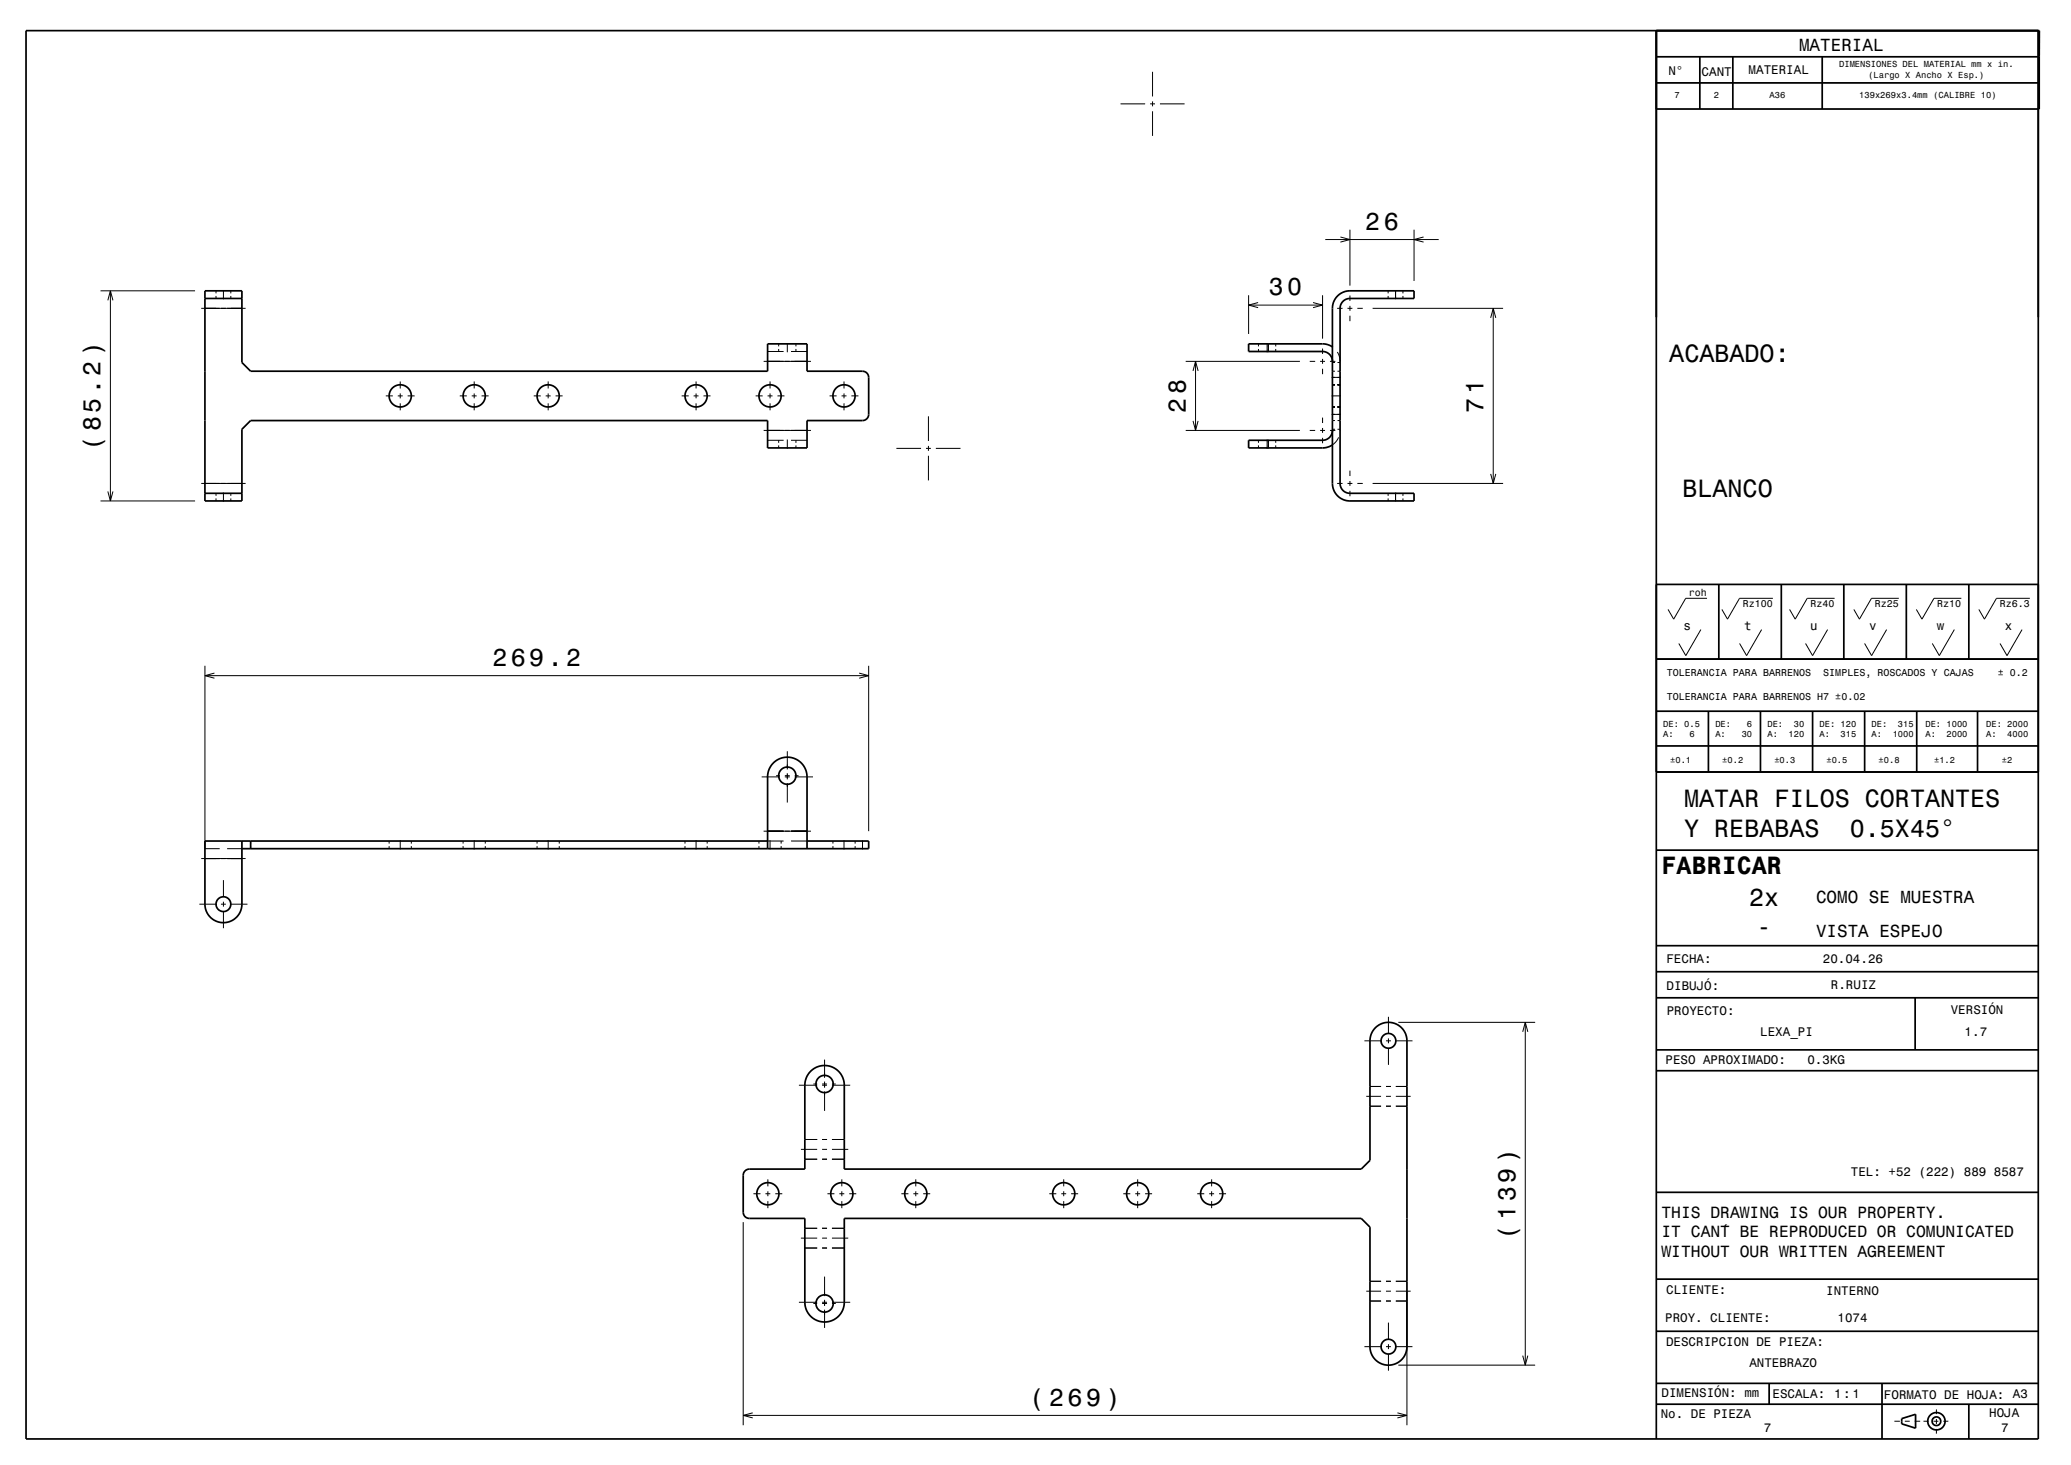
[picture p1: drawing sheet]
<svg xmlns="http://www.w3.org/2000/svg" width="420mm" height="297mm" viewBox="0 0 420 297" stroke-linecap="round" stroke-linejoin="round" font-family="sans-serif">
<g fill="none" stroke="#000" stroke-width=".2">
<path d="M233.7 14.6v5M227.2 21.1h5M233.2 21.1h1M233.7 20.6v1M233.7 22.6v5M235.2 21.1h5M20.4 59h19.2M22.4 59v42.6M43.8 59v.5M43.8 60v.5M45.3 58.8v1.9M46.8 59v.5"/>
<path d="M46.8 60v.5M253.2 59.9v7.8M268.2 59.9v8.8M268.8 48.6h23M271.8 48l2 .6-2 .5M273.8 46.6v11.3M273.8 59.9v1.1M281.5 59v.5M281.5 60v.5M283 58.8v1.9M284.5 59v.5M284.5 60v.5"/>
<path d="M286.8 46.6v10.4M288.7 48l-1.9 .6 1.9 .5M21.9 60.9l.5-1.9 .5 1.9M40.8 62.5h9M81.2 77.3v1.5M81.2 79.8v1M96.2 77.3v1.5M96.2 79.8v1M111.2 77.3v1.5M111.2 79.8v1M141.2 77.3v1.5M141.2 79.8v1"/>
<path d="M154.9 73.3h9.6M155.7 71.3h3.2M156.2 77.3v1.5M156.2 79.8v1M157.9 69.7v.5M157.9 70.7v.6M159.7 69.6v1.8M160.4 71.3h3.3M161.4 69.7v.5M161.4 70.7v.6M171.2 77.3v1.5M171.2 79.8v1"/>
<path d="M240.5 73.3h23.1M241.9 75.2l.6-1.9 .5 1.9M242.5 73.3v14M253.2 61.9h15M255.2 61.3l-2 .6 2 .5M255.2 69.7v.5M255.2 70.7v.6M257 69.6v1.8M257.2 69.6v1.8M258.7 69.7v.5M258.7 70.7v.6M265.6 73.3h1.1"/>
<path d="M266.3 61.3l1.9 .6-1.9 .5M267.7 73.3h1M268.2 70.7v1.1M268.2 72.8v1M268.2 74.8v1.1M269.7 73.3h1.1M270.1 76.5h1.8M270.2 73.5h.5M270.2 75.3h.5M270.2 70.3l.1 .1M270.2 78h.5M271.2 62.5h1.1"/>
<path d="M271.2 71.4l.4 .9 .2 1M271.3 73.5h.5M271.3 75.3h.5M271.3 78h.5M273.3 62.5h1M273.8 62v1M273.8 64v1.1M275.3 62.5h1.1M278.4 62.5h26.4M302.3 64.4l.5-1.9 .6 1.9M302.8 62.5v35.5M21.9 99.6l.5 2 .5-2"/>
<path d="M40.8 98h9M45.3 99.9v1.8M78.2 80.3h1.5M80.7 80.3h1M81.2 81.8v1.4M82.7 80.3h1.4M93.2 80.3h1.5M95.7 80.3h1M96.2 81.8v1.4M97.7 80.3h1.4M108.2 80.3h1.5M110.7 80.3h1"/>
<path d="M111.2 81.8v1.4M112.7 80.3h1.4M138.2 80.3h1.5M140.7 80.3h1M141.2 81.8v1.4M142.7 80.3h1.4M153.2 80.3h1.5M154.9 87.3h9.6M155.7 89.3h3.2M155.7 80.3h1M156.2 81.8v1.4M157.7 80.3h1.4"/>
<path d="M157.9 89.3v.5M157.9 90.3v.5M159.7 89.1v1.9M160.4 89.3h3.3M161.4 89.3v.5M161.4 90.3v.5M168.2 80.3h1.5M170.7 80.3h1M171.2 81.8v1.4M172.7 80.3h1.4M181.8 90.9h5M187.8 90.9h1"/>
<path d="M188.3 84.4v5M188.3 90.4v1M188.3 92.4v5M189.8 90.9h5M240.5 87.3h23.1M241.9 85.3l.6 2 .5-2M255.2 89.3v.5M255.2 90.3v.5M257 89.1v1.9M257.2 89.1v1.9M258.7 89.3v.5M258.7 90.3v.5"/>
<path d="M265.6 87.3h1.1M267.7 87.3h1M268.2 84.7v1.1M268.2 86.8v1M268.2 88.8v1.1M269.7 87.3h1.1M270.1 84h1.8M270.1 80.3h1.8M270.2 87h.5M270.2 85.3h.5M270.2 82.5h.5M271.2 98h1.1"/>
<path d="M271.3 87h.5M271.3 85.3h.5M271.3 82.5h.5M271.5 88.7l-.5 .8-.8 .7M271.8 87.3v.1M273.3 98h1M273.8 95.4v1.1M273.8 97.5v1M273.8 99.5v1.1M275.3 98h1.1M278.4 98h26.4M283 99.9v1.8"/>
<path d="M302.3 96.1l.5 1.9 .6-1.9M20.4 101.6h19.2M43.8 100v.5M43.8 101v.6M46.8 100v.5M46.8 101v.6M281.5 100v.5M281.5 101v.6M284.5 100v.5M284.5 101v.6M41.6 135v37.1h3M41.6 137h134.6"/>
<path d="M43.5 136.5l-1.9 .5 1.9 .5M174.2 136.5l2 .5-2 .5M176.2 135v33.5M344.9 127.6l-3 5.3-1.4-2.4M346.2 121.3h-4.3l-2.5 4.2-1.1-2M357.3 127.6l-3.1 5.3-1.4-2.4M359.5 121.3h-6.7l-2.5 4.2-1.1-2M370.6 127.6l-3 5.3-1.4-2.4M372.1 121.3h-5.6l-2.4 4.2-1.2-2M382.6 127.6l-3 5.3-1.5-2.4M385.1 121.3h-5.6l-2.4 4.2-1.1-2M396.3 127.6l-3 5.3-1.4-2.4"/>
<path d="M397.8 121.3h-5.6l-2.4 4.2-1.2-2M410.1 127.6l-3.1 5.3-1.4-2.4M411.7 121.3h-6.8l-2.4 4.2-1.2-2M154.5 157.5h3.7M157.4 157.3h.8M159.2 157.5h1M159.2 157.3h1M159.7 152.3v3.7M159.7 156.8v1.2M159.7 158.8v3.9M161.2 157.5h3.7M161.2 157.3h.7"/>
<path d="M40.8 174.1h9M45.3 178.4v3.4M46.1 172.1h3M50.8 170.5v.5M50.8 171.5v.6M78.9 170.5v.5M78.9 171.5v.6M81.2 170.3v1.9M83.4 170.5v.5M83.4 171.5v.6M93.9 170.5v.5M93.9 171.5v.6"/>
<path d="M96.2 170.3v1.9M98.4 170.5v.5M98.4 171.5v.6M108.9 170.5v.5M108.9 171.5v.6M111.2 170.3v1.9M113.4 170.5v.5M113.4 171.5v.6M138.9 170.5v.5M138.9 171.5v.6M141.2 170.3v1.9M143.4 170.5v.5"/>
<path d="M143.4 171.5v.6M153.9 170.5v.5M153.9 171.5v.6M154.9 168.5h9.6M155.7 170.5h3.2M156.2 170.3v1.9M158.4 170.5v.5M158.4 171.5v.6M160.4 170.5h3.3M168.9 170.5v.5M168.9 171.5v.6M171.2 170.3v1.9"/>
<path d="M173.4 170.5v.5M173.4 171.5v.6M174.9 170.3v1.9M40.4 183.3h3.4M44.8 183.3h1M45.3 182.8v1M45.3 184.8v3.4M46.8 183.3h3.4M164.9 219.8h.8M166.7 219.8h1M167.2 214.8v3.7M167.2 219.3v1.2"/>
<path d="M168.7 219.8h.8M276.7 211h3.4M281.1 211h1M281.6 206.1v3.4M281.6 210.5v1M281.6 212.5v3.4M283.1 211h3.4M283.6 207.3h27.7M308.8 209.2l.5-1.9 .5 1.9M309.3 207.3v69.5M155.7 239.1v1.4M162 220h3.7"/>
<path d="M162.4 233h3.3M163.2 235h2.5M163.2 231h2.5M166.7 235h1M166.7 231h1M166.7 220h1M166.7 233h1M167.2 221.3v3.9M168.7 235h2.5M168.7 231h2.5M168.7 220h3.7M168.7 233h3.3"/>
<path d="M170.7 239.1v1.4M185.7 239.1v1.4M215.7 239.1v1.4M230.7 239.1v1.4M245.7 239.1v1.4M277.1 222.3h3M277.8 220.3h2.3M277.8 224.3h2.3M281.1 220.3h1M281.1 224.3h1M281.1 222.3h1M283.1 220.3h2.2"/>
<path d="M283.1 224.3h2.2M283.1 222.3h3M150.7 247.8v41.1M152.8 242h1.4M155.2 242h1M155.7 241.5v1M155.7 243.5v1.4M157.2 242h1.4M162.4 251h3.3M163.2 249h2.5M163.2 253h2.5M166.7 249h1"/>
<path d="M166.7 253h1M166.7 251h1M167.2 258.8v4M167.8 242h1.4M168.7 249h2.5M168.7 253h2.5M168.7 251h3.3M170.2 242h1M170.7 241.5v1M170.7 243.5v1.4M172.2 242h1.4M182.8 242h1.4"/>
<path d="M185.2 242h1M185.7 241.5v1M185.7 243.5v1.4M187.2 242h1.4M212.8 242h1.4M215.2 242h1M215.7 241.5v1M215.7 243.5v1.4M217.2 242h1.4M227.8 242h1.4M230.2 242h1M230.7 241.5v1"/>
<path d="M230.7 243.5v1.4M232.2 242h1.4M242.8 242h1.4M245.2 242h1M245.7 241.5v1M245.7 243.5v1.4M247.2 242h1.4M277.8 259.8h2.3M281.1 259.8h1M283.1 259.8h2.2M162 264h3.7M164.9 264.3h.8"/>
<path d="M166.7 264.3h1M166.7 264h1M167.2 263.5v1.3M167.2 265.5v3.7M168.7 264.3h.8M168.7 264h3.7M276.7 273h3.4M277.1 261.8h3M277.8 263.8h2.3M281.1 263.8h1M281.1 273h1M281.1 261.8h1"/>
<path d="M281.6 268.1v3.4M281.6 272.5v1M281.6 274.5v3.4M283.1 263.8h2.2M283.1 273h3.4M283.1 261.8h3M283.6 276.8h27.7M285.3 261.8v27.1M308.8 274.8l.5 2 .5-2M150.7 286.9h134.6M152.7 286.4l-2 .5 2 .6M283.4 286.4l1.9 .5-1.9 .6"/>
<path d="M384.2 288.1h1.1M386.3 288.1h1M388.3 288.1h1.1M390.1 288.1h1M392.1 288.1h1M392.7 285.7v1M392.7 287.7v1M392.7 289.7v.9M394.1 288.1h1"/>
</g>
<g fill="none" stroke="#000" stroke-width=".35">
<path d="M335.9 6.2v285.5M335.9 16.8h77.7M335.9 11.5h77.7M344.7 11.5v10.6M351.4 11.5v10.6M369.5 11.5v10.6M413.4 6.2v285.5h-408.1v-285.5h408.3v5.3M413.6 11.5v10.6h-77.7M41.6 59h7.5v14.5l1.7 1.8h104.9v-5.6h8v5.6h11.2a1.25 1.25 0 0 1 1.3 1.2v7.5a1.25 1.25 0 0 1-1.3 1.3h-11.2v5.5h-8v-5.5h-104.9l-1.7 1.7v14.6h-7.5zM271.3 60l1-.7 1.2-.3h13.3v1.5h-13a2 2 0 0 0-2 2v35.5a2 2 0 0 0 2 2h13v1.6h-13a3.6 3.6 0 0 1-3.6-3.6v-35.5l.3-1.3zM41.6 60.5h7.5M270.2 70.3l-.9-.4-1-.2h-15.1v1.6h15a2.01 2.01 0 0 1 2 2"/>
<path d="M270.2 87.3a2 2 0 0 1-2 2h-15v1.5h15.3l.9-.2 .8-.4M41.6 100h7.5M335.9 118.5h77.5M348.6 118.5v15.1M361.3 118.5v15.1M373.9 118.5v15.1M386.6 118.5v15.1M399.3 118.5v15.1M335.9 133.6h77.5M335.9 156.5h77.5M335.9 144.2h77.5M335.9 151.2h77.5"/>
<path d="M346.5 144.2v12.3M357 144.2v12.3M367.6 144.2v12.3M378.2 144.2v12.3M388.7 144.2v12.3M401 144.2v12.3M49.1 170.5v12.8a3.8 3.8 0 0 1-3.8 3.8 3.8 3.8 0 0 1-3.7-3.8v-12.8h114.1M50.8 170.5v1.6M155.7 172.1v-14.6a4 4 0 0 1 4-4 4 4 0 0 1 4 4v14.6M163.7 170.5h12.5v1.6h-127.1M335.9 172.4h77.5M335.9 191.7h77.5"/>
<path d="M335.9 197h77.5M164.3 217.2a4 4 0 0 1 4.4-.9 4 4 0 0 1 2.5 3.7v17h104.9l1.7-1.8v-24.2a3.7 3.7 0 0 1 3.8-3.7 3.7 3.7 0 0 1 3.7 3.7v62a3.7 3.7 0 0 1-3.7 3.8 3.7 3.7 0 0 1-3.8-3.8v-24.2l-1.7-1.8h-104.9v17a4 4 0 0 1-4 4 4 4 0 0 1-4-4v-17h-11.2a1.25 1.25 0 0 1-1.3-1.2v-7.5a1.25 1.25 0 0 1 1.3-1.3h11.2v-17.3l.4-1.5zM335.9 202.3h77.5M335.9 217.1h77.5M335.9 212.8h77.5M388.4 202.3v10.5M335.9 259.3h77.5M335.9 241.7h77.5M335.9 269.9h77.5M335.9 284.7h77.5M335.9 280.5h77.5M358.8 280.5v4.2"/>
<path d="M381.7 280.5v11.2M385.7 287.6l2.8-.9v2.8l-2.8-.8zM399.3 284.7v7"/>
<circle cx="81.2" cy="80.3" r="2.25"/>
<circle cx="96.2" cy="80.3" r="2.25"/>
<circle cx="111.2" cy="80.3" r="2.25"/>
<circle cx="141.2" cy="80.3" r="2.25"/>
<circle cx="156.2" cy="80.3" r="2.25"/>
<circle cx="171.2" cy="80.3" r="2.25"/>
<circle cx="159.7" cy="157.3" r="1.75"/>
<circle cx="45.3" cy="183.3" r="1.5"/>
<circle cx="167.2" cy="219.8" r="1.75"/>
<circle cx="281.6" cy="211" r="1.5"/>
<circle cx="155.7" cy="242" r="2.25"/>
<circle cx="170.7" cy="242" r="2.25"/>
<circle cx="185.7" cy="242" r="2.25"/>
<circle cx="215.7" cy="242" r="2.25"/>
<circle cx="230.7" cy="242" r="2.25"/>
<circle cx="245.7" cy="242" r="2.25"/>
<circle cx="167.2" cy="264.3" r="1.75"/>
<circle cx="281.6" cy="273" r="1.5"/>
<circle cx="392.7" cy="288.1" r="1.76"/>
<circle cx="392.7" cy="288.1" r=".88"/>
</g>
<g font-size="5.1">
<text x="338.5" y="73.5">ACABADO:</text>
<text x="341.2" y="100.8">BLANCO</text>
<text x="341.5" y="163.5">MATAR FILOS CORTANTES</text>
<text x="341.5" y="169.6">Y REBABAS</text>
<text x="375.1" y="169.6">0.5X45°</text>
<text x="337" y="177.2">FABRICAR</text>
<text x="354.7" y="183.6">2x</text>
<text x="356.2" y="189.6">-</text>
</g>
<g font-size="5">
<text x="276.9" y="46.6">26</text>
<text x="257.3" y="59.9">30</text>
<text x="240.5" y="83.6" transform="rotate(-90 240.5 83.6)">28</text>
<text x="300.8" y="83.6" transform="rotate(-90 300.8 83.6)">71</text>
<text x="20.4" y="91.4" transform="rotate(-90 20.4 91.4)">( 85.2 )</text>
<text x="99.9" y="135">269.2</text>
<text x="307.3" y="251.3" transform="rotate(-90 307.3 251.3)">( 139 )</text>
<text x="208.7" y="284.9">( 269 )</text>
</g>
<g font-size="3.6">
<text x="364.9" y="10.4">MATERIAL</text>
<text x="368.3" y="183.2">COMO SE MUESTRA</text>
<text x="368.3" y="189.9">VISTA ESPEJO</text>
</g>
<g font-size="3.3">
<text x="337" y="246.8">THIS DRAWING IS OUR PROPERTY.</text>
<text x="337" y="250.8">IT CAN´T BE REPRODUCED OR COMUNICATED</text>
<text x="337" y="254.7">WITHOUT OUR WRITTEN AGREEMENT</text>
</g>
<g font-size="2.5">
<text x="338.4" y="15.3">N°</text>
<text x="345.1" y="15.4">CANT</text>
<text x="354.6" y="15">MATERIAL</text>
<text x="341.4" y="127.6">s</text>
<text x="353.7" y="127.6">t</text>
<text x="367.1" y="127.6">u</text>
<text x="379.1" y="127.6">v</text>
<text x="392.8" y="127.6">w</text>
<text x="406.6" y="127.6">x</text>
<text x="338" y="195.2">FECHA:</text>
<text x="369.7" y="195.2">20.04.26</text>
<text x="338" y="200.7">DIBUJÓ:</text>
<text x="371.3" y="200.5">R.RUIZ</text>
<text x="338" y="205.8">PROYECTO:</text>
<text x="395.6" y="205.6">VERSIÓN</text>
<text x="337.8" y="215.7">PESO APROXIMADO:</text>
<text x="357" y="210">LEXA_PI</text>
<text x="366.5" y="215.8">0.3KG</text>
<text x="398.4" y="210">1.7</text>
<text x="375.4" y="238.4">TEL: +52 (222) 889 8587</text>
<text x="337.9" y="262.3">CLIENTE:</text>
<text x="370.4" y="262.5">INTERNO</text>
<text x="337.7" y="268">PROY. CLIENTE:</text>
<text x="372.7" y="267.9">1074</text>
<text x="337.9" y="272.9">DESCRIPCION DE PIEZA:</text>
<text x="354.8" y="277.2">ANTEBRAZO</text>
<text x="336.8" y="287.4">No. DE PIEZA</text>
<text x="337" y="283.3">DIMENSIÓN: mm</text>
<text x="359.5" y="283.4">ESCALA:</text>
<text x="372" y="283.4">1:1</text>
<text x="382.1" y="283.6">FORMATO DE HOJA: A3</text>
<text x="403.4" y="287.2">HOJA</text>
<text x="357.7" y="290.4">7</text>
<text x="405.8" y="290.4">7</text>
</g>
<g font-size="2">
<text x="342.5" y="120.9">roh</text>
<text x="353.4" y="123.1">Rz100</text>
<text x="367.2" y="123.1">Rz40</text>
<text x="380.2" y="123.1">Rz25</text>
<text x="392.9" y="123.1">Rz10</text>
<text x="405.5" y="123.1">Rz6.3</text>
<text x="338" y="137">TOLERANCIA PARA BARRENOS</text>
<text x="369.8" y="137">SIMPLES, ROSCADOS Y CAJAS</text>
<text x="405.2" y="137">± 0.2</text>
<text x="338" y="141.9">TOLERANCIA PARA BARRENOS H7 ±0.02</text>
</g>
<g font-size="1.8">
<text x="373" y="13.6">DIMENSIONES DEL MATERIAL mm x in.</text>
<text x="378.9" y="15.7">(Largo X Ancho X Esp.)</text>
<text x="339.6" y="19.9">7</text>
<text x="347.5" y="19.9">2</text>
<text x="358.9" y="19.9">A36</text>
<text x="377" y="19.8">139x269x3.4mm (CALIBRE 10)</text>
<text x="337.3" y="147.3">DE: 0.5</text>
<text x="337.3" y="149.4">A:</text>
<text x="342.7" y="149.4">6</text>
<text x="347.9" y="147.3">DE:</text>
<text x="347.9" y="149.4">A:</text>
<text x="353.2" y="149.4">30</text>
<text x="354.3" y="147.3">6</text>
<text x="358.4" y="147.3">DE:</text>
<text x="358.4" y="149.4">A:</text>
<text x="362.7" y="149.4">120</text>
<text x="363.8" y="147.3">30</text>
<text x="369" y="147.3">DE: 120</text>
<text x="369" y="149.4">A:</text>
<text x="373.3" y="149.4">315</text>
<text x="379.6" y="147.3">DE:</text>
<text x="379.6" y="149.4">A:</text>
<text x="383.8" y="149.4">1000</text>
<text x="384.9" y="147.3">315</text>
<text x="390.5" y="147.3">DE: 1000</text>
<text x="390.5" y="149.4">A:</text>
<text x="394.8" y="149.4">2000</text>
<text x="402.8" y="147.3">DE: 2000</text>
<text x="402.8" y="149.4">A:</text>
<text x="407.1" y="149.4">4000</text>
<text x="338.7" y="154.7">±0.1</text>
<text x="349.3" y="154.7">±0.2</text>
<text x="359.8" y="154.7">±0.3</text>
<text x="370.4" y="154.7">±0.5</text>
<text x="381" y="154.7">±0.8</text>
<text x="392.2" y="154.7">±1.2</text>
<text x="406" y="154.7">±2</text>
</g>
</svg>
